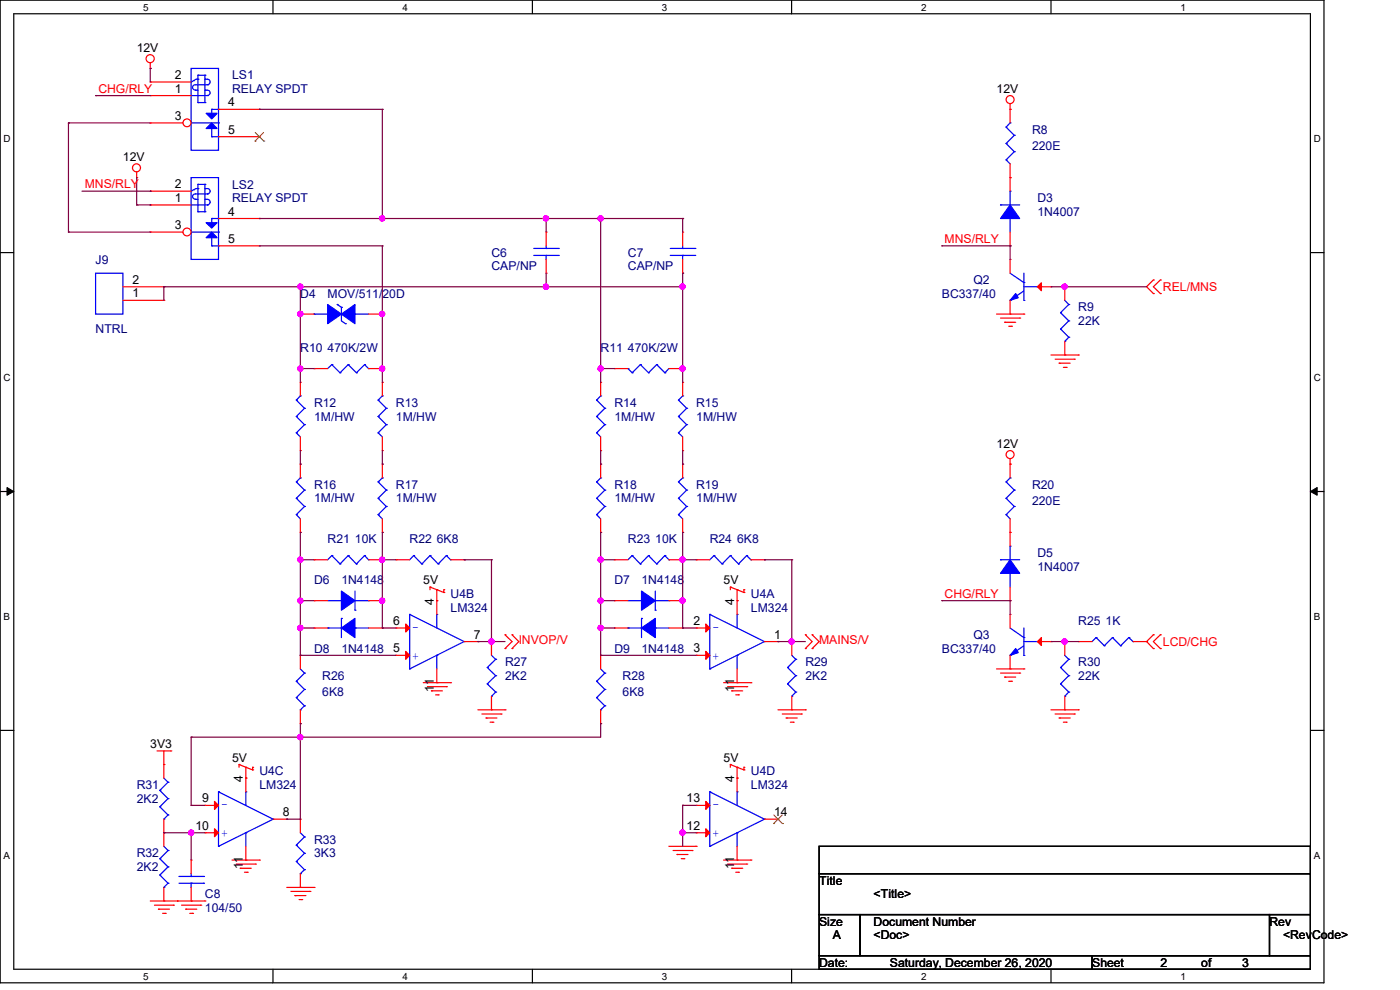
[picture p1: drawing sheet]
<svg xmlns="http://www.w3.org/2000/svg" width="297mm" height="210mm" viewBox="0 0 297 210" stroke-linecap="round" stroke-linejoin="round" font-family="sans-serif">
<path d="M0 0h280.9v208.5h-280.9zM2.9 2.9h275.1v202.7h-275.1z" fill="none" stroke="#000" stroke-width=".25"/>
<g fill="#fff">
<path d="M30.4 .3h1.1v2.4h-1.1z"/>
<path d="M30.4 205.9h1.1v2.3h-1.1z"/>
</g>
<path d="M57.9 0v2.9M57.9 205.6v2.9" fill="none" stroke="#000" stroke-width=".25"/>
<g fill="#fff">
<path d="M85.4 .3h1.1v2.4h-1.1z"/>
<path d="M85.4 205.9h1.1v2.3h-1.1z"/>
</g>
<path d="M112.9 0v2.9M112.9 205.6v2.9" fill="none" stroke="#000" stroke-width=".25"/>
<g fill="#fff">
<path d="M140.4 .3h1.2v2.4h-1.2z"/>
<path d="M140.4 205.9h1.2v2.3h-1.2z"/>
</g>
<path d="M167.9 0v2.9M167.9 205.6v2.9" fill="none" stroke="#000" stroke-width=".25"/>
<g fill="#fff">
<path d="M195.4 .3h1.2v2.4h-1.2z"/>
<path d="M195.4 205.9h1.2v2.3h-1.2z"/>
</g>
<path d="M223 0v2.9M223 205.6v2.9" fill="none" stroke="#000" stroke-width=".25"/>
<g fill="#fff">
<path d="M250.4 .3h1.2v2.4h-1.2z"/>
<path d="M250.4 205.9h1.2v2.3h-1.2z"/>
<path d="M.8 28.2h1.4v2.4h-1.4z"/>
<path d="M278.7 28.2h1.5v2.4h-1.5z"/>
<path d="M.8 78.9h1.4v2.3h-1.4z"/>
<path d="M278.7 78.9h1.5v2.3h-1.5z"/>
</g>
<path d="M0 53.6h2.9M278 53.6h2.9" fill="none" stroke="#000" stroke-width=".25"/>
<g fill="#fff">
<path d="M.8 129.6h1.3v2.3h-1.3z"/>
<path d="M278.7 129.6h1.4v2.3h-1.4z"/>
</g>
<path d="M0 104.3h2.9M278 104.3h2.9" fill="none" stroke="#000" stroke-width=".25"/>
<path d="M1.5 103.4l1.4 .9-1.4 .8zM278 104.3l1.4-.9v1.7z" fill="#000" stroke="#000" stroke-width=".21"/>
<g fill="#fff">
<path d="M.8 180.3h1.3v2.3h-1.3z"/>
<path d="M278.7 180.3h1.4v2.3h-1.4z"/>
</g>
<path d="M0 154.9h2.9M278 154.9h2.9M173.8 179.5h104.2v5.8h-104.2zM173.8 185.3h104.2v8.7h-104.2zM173.8 194h8.7v8.7h-8.7zM182.5 194h86.8v8.7h-86.8zM269.3 194h8.7v8.7h-8.7zM173.8 202.7h57.9v2.9h-57.9zM231.7 202.7h46.3v2.9h-46.3z" fill="none" stroke="#000" stroke-width=".25"/>
<g fill="none" stroke="#f00" stroke-width=".25">
<path d="M31.9 14.5h.1M31.9 13.3v1.2M29 37.7h.1M29 36.5v1.2M214.3 23.2h.1M214.3 37.7h.1M214.3 22v4.1M214.3 34.8v5.8M144.8 49.2h.1M144.8 58h.1M144.8 49.2v3M144.8 55v3"/>
<path d="M214.3 52.2h.1M214.3 55h.1M214.3 49.2v3M214.3 55v3M244.7 59.4h.1M244.7 59.4l-1.5 1.4 1.5 1.5M246.2 59.4h.1M246.2 59.4l-1.5 1.4 1.5 1.5M26.1 63.7h8.7M26.1 60.8h8.7M34.8 63.7h.1M34.8 60.8h.1"/>
<path d="M63.7 66.6h.1M63.7 66.6h2.9M66.6 78.2h.1M66.6 78.2h2.9M78.2 66.6h2.9M78.2 78.2h2.9M81.1 78.2h.1M81.1 66.6h.1M130.3 78.2h.1M130.3 78.2h2.9M141.9 78.2h2.9M144.8 78.2h.1"/>
<path d="M211.4 66.6h5.8M212.3 67.5h4M213.1 68.4h.1M213.1 68.4h2.4M214 69.2h.6M214.3 66.6h.1M214.3 63.7v2.9M214.6 69.2h.1M216.3 67.5h.1M217.2 66.6h.1M220.1 60.8h2.9M223 60.8h.1"/>
<path d="M223 75.3h5.8M223.9 76.2h4M224.7 77h.1M224.7 77h2.3M225.6 77.9h.6M225.9 60.8h.1M225.9 75.3h.1M225.9 60.8v2.9M225.9 72.4v2.9M226.2 77.9h.1M227.9 76.2h.1M228.8 75.3h.1"/>
<path d="M244.7 62.3h.1M246.2 62.3h.1M63.7 98.5h.1M63.7 95.6h.1M63.7 81.1h.1M63.7 81.1v2.9M63.7 92.7v2.9M63.7 98.5v2.9M81.1 98.5h.1M81.1 98.5v2.9M127.4 95.6h.1M127.4 81.1h.1"/>
<path d="M127.4 81.1v2.9M127.4 92.7v2.9M144.8 98.5h.1M144.8 95.6h.1M144.8 81.1h.1M144.8 81.1v2.9M144.8 92.7v2.9M144.8 98.5v2.9M214.3 98.5h.1M214.3 97.3v4.1M63.7 112.9h.1M63.7 110.1v2.8"/>
<path d="M81.1 112.9h.1M81.1 110.1v2.8M130.3 118.7h.1M130.3 118.7h2.9M141.9 118.7h2.9M144.8 118.7h.1M144.8 112.9h.1M144.8 110.1v2.8M147.7 118.7h.1M147.7 118.7h2.9M159.3 118.7h2.9M162.2 118.7h.1"/>
<path d="M214.3 112.9h.1M214.3 110.1v2.8M66.6 127.4h.1M66.6 127.4h2.9M78.2 127.4h2.9M81.1 127.4h.1M84 139h.1M84 133.2h.1M84 133.2h2.9M84 139h2.9M91.2 124.5h.1M91.2 124.5v.6"/>
<path d="M91.2 124.5l1.5 .6M92.7 125.1h.1M92.7 127.4h.1M92.7 125.1l1.4 .6M92.7 125.1v5.2M94.1 125.7h.1M94.1 125.1h.1M94.1 125.1v.6M98.5 136.1h2.9M101.4 136.1h.1M107.1 137.6h.1M107.1 134.7h.1"/>
<path d="M107.1 134.7l1.5 1.4-1.5 1.5M108.6 137.6h.1M108.6 134.7h.1M108.6 134.7l1.5 1.4-1.5 1.5M127.4 139h.1M127.4 139v2.9M130.3 133.2h.1M130.3 127.4h.1M130.3 127.4h2.9M130.3 133.2h2.9M141.9 127.4h2.9M141.9 133.2h2.9"/>
<path d="M144.8 133.2h.1M144.8 127.4h.1M154.9 124.5h.1M154.9 124.5v.6M154.9 124.5l1.5 .6M156.4 125.1h.1M156.4 127.4h.1M156.4 125.1l1.4 .6M156.4 125.1v2.3M157.8 125.7h.1M157.8 125.1h.1M157.8 125.1v.6"/>
<path d="M168 136.1h.1M168 136.1v2.9M170.9 137.6h.1M170.9 134.7h.1M170.9 134.7l1.4 1.4-1.4 1.5M172.3 137.6h.1M172.3 134.7h.1M172.3 134.7l1.5 1.4-1.5 1.5M214.3 130.3h.1M214.3 130.3v2.9M214.3 139v2.9M220.1 136.1h2.9"/>
<path d="M223 136.1h.1M225.9 136.1h.1M225.9 136.1v2.9M244.7 134.7h.1M244.7 137.6h.1M244.7 134.7l-1.5 1.4 1.5 1.5M246.2 137.6h.1M246.2 134.7h.1M246.2 134.7l-1.5 1.4 1.5 1.5M33.3 159.3h2.9M34.8 159.3v5.8M36.2 159.3h.1"/>
<path d="M89.8 144.8h5.8M90.7 145.7h4M91.5 146.6h.1M91.5 146.6h2.4M92.4 147.4h.6M92.7 144.8h.1M92.7 141.9v2.9M93 147.4h.1M94.7 145.7h.1M95.6 144.8h.1M101.4 150.6h5.7M102.2 151.5h4.1"/>
<path d="M103.1 152.3h.1M103.1 152.3h2.3M104 153.2h.6M104.6 153.2h.1M106.3 151.5h.1M107.1 150.6h.1M127.4 153.5h.1M127.4 150.6v2.9M153.5 144.8h5.8M154.3 145.7h4.1M155.2 146.6h.1M155.2 146.6h2.4"/>
<path d="M156.1 147.4h.6M156.7 147.4h.1M158.4 145.7h.1M159.3 144.8h.1M165.1 150.6h5.8M165.9 151.5h4.1M166.8 152.3h.1M166.8 152.3h2.3M167.7 153.2h.6M168 150.6h.1M168 147.7v2.9M168.3 153.2h.1"/>
<path d="M170 151.5h.1M170.9 150.6h.1M211.4 141.9h5.8M212.3 142.8h4M213.1 143.6h.1M213.1 143.6h2.4M214 144.5h.6M214.3 141.9h.1M214.6 144.5h.1M216.3 142.8h.1M217.2 141.9h.1M223 150.6h5.8"/>
<path d="M223.9 151.5h4M224.7 152.3h.1M224.7 152.3h2.3M225.6 153.2h.6M225.9 150.6h.1M225.9 147.7v2.9M226.2 153.2h.1M227.9 151.5h.1M228.8 150.6h.1M34.8 162.2h.1M34.8 176.7h.1M34.8 173.8v5.7"/>
<path d="M43.5 176.7h.1M43.5 170.9h.1M43.5 176.7h2.9M43.5 170.9h2.9M50.7 162.2h.1M50.7 162.2v.6M50.7 162.2l1.5 .6M52.2 162.8h.1M52.2 165.1h.1M52.2 162.8l1.4 .5M52.2 162.8v5.2M52.2 179.5v3"/>
<path d="M53.6 163.3h.1M53.6 162.8h.1M53.6 162.8v.5M58 173.8h2.8M60.8 173.8h.1M63.7 173.8h.1M63.7 173.8v2.9M141.9 179.5h5.8M147.7 179.5h.1M154.9 162.2h.1M154.9 162.2v.6M154.9 162.2l1.5 .6"/>
<path d="M156.4 162.8h.1M156.4 165.1h.1M156.4 162.8v2.3M156.4 162.8l1.4 .5M157.8 163.3h.1M157.8 162.8h.1M157.8 162.8v.5M31.9 191.1h11.6M32.8 192h4M33.6 192.9h.1M33.6 192.9h2.3M34.5 193.8h.6"/>
<path d="M34.8 191.1h.1M34.8 188.3v2.8M35.1 193.8h.1M36.8 192h.1M37.7 191.1h.1M38.5 192h4.1M39.4 192.9h.1M39.4 192.9h2.3M40.3 193.8h.6M40.9 193.8h.1M42.6 192h.1M43.5 191.1h.1"/>
<path d="M49.2 182.5h5.8M50.1 183.3h4.1M51 184.2h.1M51 184.2h2.3M51.9 185h.6M52.2 182.5h.1M52.5 185h.1M54.2 183.3h.1M55 182.5h.1M60.8 188.3h5.8M61.7 189.1h4M62.6 190h.1"/>
<path d="M62.6 190h2.3M63.5 190.8h.5M63.7 188.3h.1M63.7 185.3v3M64 190.8h.1M65.7 189.1h.1M66.6 188.3h.1M142.8 180.4h4M143.6 181.3h.1M143.6 181.3h2.4M144.5 182.2h.6M145.1 182.2h.1"/>
<path d="M146.8 180.4h.1M153.5 182.5h5.8M154.3 183.3h4.1M155.2 184.2h.1M155.2 184.2h2.4M156.1 185h.6M156.7 185h.1M158.4 183.3h.1M159.3 182.5h.1"/>
<circle cx="31.9" cy="12.5" r=".86"/>
<circle cx="29" cy="35.6" r=".85"/>
<circle cx="214.3" cy="21.1" r=".85"/>
<circle cx="214.3" cy="96.4" r=".85"/>
</g>
<g fill="none" stroke="#00f" stroke-width=".25">
<path d="M40.6 14.5h5.8v17.4h-5.8zM41 17.1l-.4 .3M41.4 19.1h.1M41.4 19.1h.6M42 16h.1M42 16.8h.1M42 16.8h-.5l-.3 .3M42 16v5.8M42 16h1.5M43.5 16h.1M43.5 19.1h.1M43.5 16.8h.1"/>
<path d="M43.5 19.1h.5a.55 .55 0 0 1 .6 .6 .55 .55 0 0 1-.6 .5M43.5 16.8h.5a.57 .57 0 0 1 .6 .6 .57 .57 0 0 1-.6 .5M43.5 16v5.8M44 18h.1M44 18h-2.6a.55 .55 0 0 0-.5 .5 .55 .55 0 0 0 .5 .6M40.6 26.1h5.8M40.6 20.3h3.4M42 21.8h.1M42 21.8h1.5M43.5 21.8h.1M44 20.3h.1M44.9 29h.1"/>
<path d="M44.9 23.2h.1M44.9 23.2v.8M44.9 27.3v1.7M44.9 29h1.5M44.9 23.2h1.5M46.4 26.1h.1M46.4 29h.1M46.4 23.2h.1M213.4 33.9h.1M213.4 30.4h.1M213.4 27h.1M213.4 33.9l.9 .9"/>
<path d="M213.4 30.4l1.8 1.8M213.4 27l1.8 1.7M214.3 26.1h.1M214.3 26.1l-.9 .9M215.2 32.2h.1M215.2 28.7h.1M215.2 32.2l-1.8 1.7M215.2 28.7l-1.8 1.7M20.3 58h5.8v8.6h-5.8zM142.2 54.2h5.2M142.2 52.7h5.2M144.8 52.7h.1"/>
<path d="M144.8 54.2h.1M144.8 52.2v.5M144.8 54.2v.8M147.4 54.2h.1M147.4 52.7h.1M212.3 43.5h.1M212.3 43.5h4M214.3 46.4h.1M214.3 40.6h.1M214.3 40.6v2.9M214.3 46.4v2.8M214.3 58l2.9 1.9"/>
<path d="M217.2 59.9h.1M217.2 58v5.7M66.6 66.6h.1M66.6 66.6h2.9M70.4 77.3h.1M70.4 77.3l-.9 .9M70.4 77.3l1.7 1.8M71.5 64.6h.1M71.5 64.6l.9 .6M72.1 79.1h.1M72.4 65.2h.1M72.4 65.2v2.9l.9 .6"/>
<path d="M73.3 68.7h.1M73.9 77.3h.1M73.9 77.3l-1.8 1.8M73.9 77.3l1.7 1.8M75.3 66.6h.1M75.3 66.6h2.9M75.6 79.1h.1M77.3 77.3h.1M77.3 77.3l-1.7 1.8M77.3 77.3l.9 .9M78.2 78.2h.1M133.2 78.2h.1"/>
<path d="M133.2 78.2l.9 .9M134.1 79.1h.1M135.8 77.3h.1M135.8 77.3l1.8 1.8M135.8 77.3l-1.7 1.8M137.6 79.1h.1M139.3 77.3h.1M139.3 77.3l1.8 1.8M139.3 77.3l-1.7 1.8M141.1 79.1h.1M141.9 78.2l-.8 .9M214.3 63.7h.1"/>
<path d="M217.2 63.7h.1M217.2 61.7l-2.9 2M217.2 60.8h2.9M220.1 60.8h.1M225 66.3h.1M225 69.8h.1M225 66.3l1.7 1.8M225 69.8l1.7 1.7M225.9 72.4h.1M225.9 63.7l.8 .9M226.7 64.6h.1M226.7 68.1h.1"/>
<path d="M226.7 71.5h.1M226.7 64.6l-1.7 1.7M226.7 68.1l-1.7 1.7M226.7 71.5l-.8 .9M62.9 91.8h.1M62.9 88.3h.1M62.9 84.9h.1M62.9 91.8l.8 .9M62.9 88.3l1.7 1.8M62.9 84.9l1.7 1.7M63.7 84h.1M63.7 84l-.8 .9"/>
<path d="M64.6 90.1h.1M64.6 86.6h.1M64.6 86.6l-1.7 1.7M64.6 90.1l-1.7 1.7M126.6 91.8h.1M126.6 88.3h.1M126.6 84.9h.1M126.6 91.8l.8 .9M126.6 88.3l1.7 1.8M126.6 84.9l1.7 1.7M127.4 84h.1M127.4 84l-.8 .9"/>
<path d="M128.3 90.1h.1M128.3 86.6h.1M128.3 90.1l-1.7 1.7M128.3 86.6l-1.7 1.7M143.9 91.8h.1M143.9 88.3h.1M143.9 84.9h.1M143.9 91.8l.9 .9M143.9 88.3l1.8 1.8M143.9 84.9l1.8 1.7M144.8 84h.1M144.8 84l-.9 .9"/>
<path d="M145.7 90.1h.1M145.7 86.6h.1M145.7 90.1l-1.8 1.7M145.7 86.6l-1.8 1.7M62.9 109.2h.1M62.9 105.7h.1M62.9 102.2h.1M62.9 109.2l.8 .9M62.9 105.7l1.7 1.7M62.9 102.2l1.7 1.8M63.7 101.4h.1M63.7 101.4l-.8 .8"/>
<path d="M64.6 107.4h.1M64.6 104h.1M64.6 107.4l-1.7 1.8M64.6 104l-1.7 1.7M80.2 109.2h.1M80.2 105.7h.1M80.2 102.2h.1M80.2 105.7l1.8 1.7M80.2 109.2l.9 .9M80.2 102.2l1.8 1.8M81.1 101.4h.1M81.1 101.4l-.9 .8"/>
<path d="M82 107.4h.1M82 104h.1M82 107.4l-1.8 1.8M82 104l-1.8 1.7M134.1 117.9h.1M134.1 117.9l-.9 .8M134.1 117.9l1.7 1.7M135.8 119.6h.1M137.6 117.9h.1M137.6 117.9l-1.8 1.7M137.6 117.9l1.7 1.7M139.3 119.6h.1"/>
<path d="M141.1 117.9h.1M141.1 117.9l-1.8 1.7M141.1 117.9l.8 .8M141.9 118.7h.1M143.9 109.2h.1M143.9 105.7h.1M143.9 102.2h.1M143.9 109.2l.9 .9M143.9 105.7l1.8 1.7M143.9 102.2l1.8 1.8M144.8 101.4h.1M144.8 101.4l-.9 .8"/>
<path d="M145.7 107.4h.1M145.7 104h.1M145.7 107.4l-1.8 1.8M145.7 104l-1.8 1.7M151.5 117.9h.1M151.5 117.9l-.9 .8M151.5 117.9l1.7 1.7M153.2 119.6h.1M154.9 117.9h.1M154.9 117.9l-1.7 1.7M154.9 117.9l1.8 1.7M156.7 119.6h.1"/>
<path d="M158.4 117.9h.1M158.4 117.9l-1.7 1.7M158.4 117.9l.9 .8M159.3 118.7h.1M213.4 109.2h.1M213.4 105.7h.1M213.4 102.2h.1M213.4 109.2l.9 .9M213.4 105.7l1.8 1.7M213.4 102.2l1.8 1.8M214.3 101.4h.1M214.3 101.4l-.9 .8"/>
<path d="M215.2 107.4h.1M215.2 104h.1M215.2 107.4l-1.8 1.8M215.2 104l-1.8 1.7M69.5 127.4h2.9M72.4 127.4h.1M75.3 129.5h.1M75.3 125.4v4.1M75.3 127.4h2.9M78.2 127.4h.1M86.9 130.3h.1M86.9 130.3l11.6 5.8"/>
<path d="M86.9 130.3v11.6M92.7 130.3h.1M92.7 139h.1M92.7 130.3v2.9M92.7 139v2.9M98.5 136.1h.1M98.5 136.1l-11.6 5.8M133.2 133.2h.1M133.2 127.4h2.9M133.2 133.2h2.9M136.1 131.2h.1M136.1 127.4h.1"/>
<path d="M136.1 131.2v4.1M139 133.2h.1M139 129.5h.1M139 127.4h2.9M139 133.2h2.9M139 125.4v4.1M141.9 127.4h.1M168 139l.8 .9M168.8 139.9h.1M168.8 139.9l-1.7 1.7M214.3 139h.1M214.3 133.2l2.9 2.1"/>
<path d="M217.2 135.3h.1M217.2 139h.1M217.2 137l-2.9 2M217.2 133.2v5.8M217.2 136.1h2.9M220.1 136.1h.1M225.9 139l.8 .9M226.7 139.9h.1M226.7 139.9l-1.7 1.7M86.9 141.9h.1M126.6 144.5h.1M126.6 148h.1"/>
<path d="M126.6 144.5l1.7 1.8M126.6 148l1.7 1.7M127.4 150.6h.1M127.4 141.9l.9 .9M128.3 142.8h.1M128.3 146.3h.1M128.3 149.7h.1M128.3 142.8l-1.7 1.7M128.3 146.3l-1.7 1.7M128.3 149.7l-.9 .9M167.1 141.6h.1M167.1 145.1h.1"/>
<path d="M167.1 141.6l1.7 1.7M167.1 145.1l1.7 1.7M168 147.7h.1M168.8 143.3h.1M168.8 146.8h.1M168.8 143.3l-1.7 1.8M168.8 146.8l-.8 .9M225 141.6h.1M225 145.1h.1M225 141.6l1.7 1.7M225 145.1l1.7 1.7M225.9 147.7h.1"/>
<path d="M226.7 143.3h.1M226.7 146.8h.1M226.7 143.3l-1.7 1.8M226.7 146.8l-.8 .9M33.9 167.7h.1M33.9 171.2h.1M33.9 167.7l1.7 1.7M33.9 171.2l1.7 1.7M34.8 173.8h.1M34.8 179.5l.8 .9M34.8 165.1l.8 .8M35.6 165.9h.1"/>
<path d="M35.6 169.4h.1M35.6 172.9h.1M35.6 165.9l-1.7 1.8M35.6 169.4l-1.7 1.8M35.6 172.9l-.8 .9M46.4 168h.1M46.4 179.5h.1M46.4 168l11.6 5.8M46.4 168v11.5M52.2 168h.1M52.2 176.7h.1M52.2 168v2.9"/>
<path d="M52.2 176.7v2.8M58 173.8h.1M58 173.8l-11.6 5.7M62.9 179.3h.1M62.9 179.3l1.7 1.7M63.7 176.7l.9 .8M64.6 177.5h.1M64.6 177.5l-1.7 1.8M33.9 182.2h.1M33.9 185.6h.1M33.9 182.2l1.7 1.7M33.9 185.6l1.7 1.8"/>
<path d="M34.8 188.3h.1M35.6 180.4h.1M35.6 183.9h.1M35.6 187.4h.1M35.6 180.4l-1.7 1.8M35.6 183.9l-1.7 1.7M35.6 187.4l-.8 .9M62.9 182.8h.1M62.9 182.8l1.7 1.7M63.7 185.3h.1M64.6 181h.1M64.6 184.5h.1"/>
<path d="M64.6 181l-1.7 1.8M64.6 184.5l-.9 .8"/>
</g>
<g fill="#00f" stroke="#00f" stroke-width=".25">
<path d="M215.5 137.6l.5 .8-1.7 .6z"/>
<path d="M215.5 62.3l.5 .9-1.7 .5z"/>
<path d="M43.7 24h2.4l-1.2 1.2z"/>
<path d="M44.9 26.1l1.2 1.2h-2.4z"/>
<path d="M72.4 125.4l2.9 2-2.9 2.1z" fill-rule="evenodd"/>
<path d="M214.3 43.5l2 2.9h-4z" fill-rule="evenodd"/>
<path d="M72.4 66.6l2.9-2v4.1z" fill-rule="evenodd"/>
<path d="M69.5 64.6l2.9 2-2.9 2.1z" fill-rule="evenodd"/>
<path d="M136.1 133.2l2.9-2v4.1z" fill-rule="evenodd"/>
<path d="M136.1 125.4l2.9 2-2.9 2.1z" fill-rule="evenodd"/>
</g>
<g fill="#f00" stroke="#f00" stroke-width=".25">
<path d="M45.5 175.8l.9 .9-.9 .8z"/>
<path d="M45.5 170l.9 .9-.9 .8z"/>
<path d="M220.9 135.3v1.6l-.8-.8z"/>
<path d="M86.1 138.2l.8 .8-.8 .9z"/>
<path d="M86.1 132.4l.8 .8-.8 .9z"/>
<path d="M220.9 60v1.7l-.8-.9z"/>
</g>
<circle cx="39.7" cy="26.1" r=".84" fill="#fff" stroke="#f00" stroke-width=".25"/>
<g fill="none" stroke="#f00" stroke-width=".25">
<path d="M31.9 17.4h.1M31.9 17.4h8.7M31.9 26.1h.1M31.9 20.3h.1M31.9 26.1h6.9M31.9 20.3h8.7M46.4 29h8.6M46.4 23.2h8.6M55 29h.1M55 23.2h.1M115.9 49.2h.1M115.9 58h.1"/>
<path d="M115.9 49.2v3M115.9 55v3M81.1 95.6h.1M81.1 81.1h.1M81.1 81.1v2.9M81.1 92.7v2.9M127.4 98.5h.1M127.4 98.5v2.9M66.6 118.7h.1M66.6 118.7h2.9M78.2 118.7h2.9M81.1 118.7h.1"/>
<path d="M84 118.7h.1M84 118.7h2.9M95.6 118.7h2.9M98.5 118.7h.1M127.4 112.9h.1M127.4 110.1v2.8M214.3 112.9h.1M214.3 112.9v3M63.7 139h.1M63.7 139v2.9M66.6 133.2h.1M66.6 133.2h2.9"/>
<path d="M78.2 133.2h2.9M81.1 133.2h.1M104.3 136.1h.1M104.3 136.1v2.9M147.7 139h.1M147.7 133.2h.1M147.7 133.2h2.9M147.7 139h2.9M156.4 127.4h.1M156.4 127.4v2.9M162.2 136.1h2.9M165.1 136.1h.1"/>
<path d="M214.3 127.4h.1M214.3 124.5v2.9M228.8 136.1h.1M228.8 136.1h2.9M240.4 136.1h2.8M243.2 136.1h.1M63.7 153.5h.1M63.7 150.6v2.9M104.3 150.6h.1M104.3 147.7v2.9M156.4 144.8h.1M156.4 141.9v2.9"/>
<path d="M147.7 176.7h.1M147.7 170.9h.1M147.7 176.7h2.9M147.7 170.9h2.9M156.4 165.1h.1M156.4 165.1v2.9M156.4 179.5v3M162.2 173.8h2.9M165.1 173.8h.1M40.6 182.5h.1M40.6 191.1h.1M40.6 182.5v2.8"/>
<path d="M40.6 188.3v2.8M156.4 182.5h.1"/>
</g>
<path d="M54.1 29.9h.1M54.1 28.1l1.9 1.8M55.9 28.1l-1.8 1.8M56 29.9h.1M164.1 174.7h.1M164.2 172.9l1.8 1.8M165.9 172.9l-1.8 1.8M166 174.7h.1" fill="none" stroke="#804000" stroke-width=".21"/>
<g fill="none" stroke="#00f" stroke-width=".25">
<path d="M40.6 37.7h5.8v17.3h-5.8zM42 39.1h.1M42 39.1v5.8M42 39.1h1.5M43.5 39.1h.1M43.5 39.1v5.8M40.6 49.2h5.8M40.6 43.5h3.4M41 40.2l-.4 .3M41.4 42.3h.1M41.4 42.3h.6M42 44.9h.1"/>
<path d="M42 40h.1M42 40h-.5l-.3 .3M42 44.9h1.5M43.5 44.9h.1M43.5 42.3h.1M43.5 40h.1M43.5 42.3h.5a.57 .57 0 0 1 .6 .6 .57 .57 0 0 1-.6 .5M43.5 40h.5a.55 .55 0 0 1 .6 .6 .55 .55 0 0 1-.6 .5M44 43.5h.1M44 41.1h.1M44 41.1l-2.6 .1a.55 .55 0 0 0-.5 .5 .55 .55 0 0 0 .5 .5M44.9 52.2h.1"/>
<path d="M44.9 46.4h.1M44.9 46.4v.8M44.9 50.4v1.8M44.9 52.2h1.5M44.9 46.4h1.5M46.4 49.2h.1M46.4 52.2h.1M46.4 46.4h.1M113.2 54.2h5.2M113.2 52.7h5.2M115.9 52.7h.1M115.9 54.2h.1"/>
<path d="M115.9 52.2v.5M115.9 54.2v.8M118.4 54.2h.1M118.4 52.7h.1M80.2 91.8h.1M80.2 88.3h.1M80.2 84.9h.1M80.2 91.8l.9 .9M80.2 88.3l1.8 1.8M80.2 84.9l1.8 1.7M81.1 84h.1M81.1 84l-.9 .9"/>
<path d="M82 90.1h.1M82 86.6h.1M82 90.1l-1.8 1.7M82 86.6l-1.8 1.7M70.4 117.9h.1M70.4 117.9l-.9 .8M70.4 117.9l1.7 1.7M72.1 119.6h.1M73.9 117.9h.1M73.9 117.9l-1.8 1.7M73.9 117.9l1.7 1.7M75.6 119.6h.1"/>
<path d="M77.3 117.9h.1M77.3 117.9l-1.7 1.7M77.3 117.9l.9 .8M78.2 118.7h.1M87.8 117.9h.1M87.8 117.9l-.9 .8M87.8 117.9l1.7 1.7M89.5 119.6h.1M91.2 117.9h.1M91.2 117.9l-1.7 1.7M91.2 117.9l1.8 1.7M93 119.6h.1"/>
<path d="M94.7 117.9h.1M94.7 117.9l-1.7 1.7M94.7 117.9l.9 .8M95.6 118.7h.1M126.6 109.2h.1M126.6 105.7h.1M126.6 102.2h.1M126.6 109.2l.8 .9M126.6 105.7l1.7 1.7M126.6 102.2l1.7 1.8M127.4 101.4h.1M127.4 101.4l-.8 .8"/>
<path d="M128.3 107.4h.1M128.3 104h.1M128.3 107.4l-1.7 1.8M128.3 104l-1.7 1.7M212.3 118.7h.1M212.3 118.7h4M214.3 115.9h.1M214.3 115.9v2.8M69.5 133.2h.1M69.5 133.2h2.9M72.4 131.2h.1M72.4 131.2v4.1"/>
<path d="M75.3 133.2h.1M75.3 133.2h2.9M104.3 139l.9 .9M105.2 139.9h.1M105.2 139.9l-1.8 1.7M150.6 130.3h.1M150.6 130.3l11.6 5.8M150.6 130.3v11.6M156.4 130.3h.1M156.4 139h.1M156.4 130.3v2.9M156.4 139v2.9"/>
<path d="M162.2 136.1h.1M162.2 136.1l-11.6 5.8M214.3 121.6h.1M214.3 121.6v2.9M232.5 135.3h.1M232.5 135.3l-.8 .8M232.5 135.3l1.8 1.7M234.3 137h.1M236 135.3h.1M236 135.3l-1.7 1.7M236 135.3l1.7 1.7M237.7 137h.1"/>
<path d="M239.5 135.3h.1M239.5 135.3l-1.8 1.7M239.5 135.3l.9 .8M240.4 136.1h.1M62.9 144.5h.1M62.9 148h.1M62.9 144.5l1.7 1.8M62.9 148l1.7 1.7M63.7 150.6h.1M63.7 141.9l.9 .9M64.6 142.8h.1M64.6 146.3h.1"/>
<path d="M64.6 149.7h.1M64.6 142.8l-1.7 1.7M64.6 146.3l-1.7 1.7M64.6 149.7l-.9 .9M103.4 141.6h.1M103.4 145.1h.1M103.4 141.6l1.8 1.7M103.4 145.1l1.8 1.7M104.3 147.7h.1M105.2 143.3h.1M105.2 146.8h.1M105.2 143.3l-1.8 1.8"/>
<path d="M105.2 146.8l-.9 .9M150.6 141.9h.1M150.6 168h.1M150.6 179.5h.1M150.6 168v11.5M150.6 168l11.6 5.8M156.4 168h.1M156.4 176.7h.1M156.4 168v2.9M156.4 176.7v2.8M162.2 173.8h.1M162.2 173.8l-11.6 5.7"/>
<path d="M38 187.4h5.2M38 185.9h5.2M40.6 185.9h.1M40.6 187.4h.1M40.6 185.3v.6M40.6 187.4v.9M43.2 187.4h.1M43.2 185.9h.1"/>
</g>
<g fill="#00f" stroke="#00f" stroke-width=".25">
<path d="M43.7 47.2h2.4l-1.2 1.2z"/>
<path d="M44.9 49.2l1.2 1.2h-2.4z"/>
<path d="M214.3 118.7l2 2.9h-4z" fill-rule="evenodd"/>
<path d="M72.4 133.2l2.9-2v4.1z" fill-rule="evenodd"/>
</g>
<g fill="#f00" stroke="#f00" stroke-width=".25">
<path d="M149.7 138.2l.9 .8-.9 .9z"/>
<path d="M149.7 132.4l.9 .8-.9 .9z"/>
<path d="M149.7 175.8l.9 .9-.9 .8z"/>
<path d="M149.7 170l.9 .9-.9 .8z"/>
</g>
<circle cx="39.7" cy="49.2" r=".84" fill="#fff" stroke="#f00" stroke-width=".25"/>
<path d="M31.9 49.2h.1M31.9 43.5h.1M31.9 40.6h.1M31.9 49.2h6.9M31.9 43.5h8.7M31.9 40.6h8.7M46.4 52.2h8.6M46.4 46.4h8.6M55 52.2h.1M55 46.4h.1" fill="none" stroke="#f00" stroke-width=".25"/>
<g fill="none" stroke="#800040" stroke-width=".25">
<path d="M31.9 14.5h.1M31.9 14.5v2.9M14.5 26.1h.1M14.5 26.1v23.1M14.5 26.1h17.4M20.3 20.3h.1M20.3 20.3h11.6M29 37.7v5.8M55 23.2h.1M55 23.2h26.1M81.1 23.2h.1M81.1 23.2v23.2"/>
<path d="M14.5 49.2h.1M14.5 49.2h17.4M17.4 40.6h14.5M29 43.5h.1M29 43.5h2.9M31.9 43.5h.1M31.9 40.6h.1M55 46.4h.1M55 46.4h89.8M55 52.2h26.1M81.1 52.2h.1M81.1 52.2v28.9"/>
<path d="M115.9 46.4h.1M115.9 46.4v2.8M115.9 58v2.8M127.4 46.4h.1M127.4 46.4v34.7M144.8 46.4h.1M144.8 58h.1M144.8 46.4v2.8M144.8 58v23.1M199.8 52.2h.1M199.8 52.2h14.5M214.3 52.2h.1"/>
<path d="M214.3 52.2v2.8M34.8 60.8h.1M34.8 60.8v2.9M34.8 60.8h110M63.7 78.2h.1M63.7 66.6h.1M63.7 60.8h.1M63.7 60.8v20.3M63.7 78.2h2.9M81.1 66.6h.1M81.1 78.2h.1M115.9 60.8h.1"/>
<path d="M127.4 78.2h.1M127.4 78.2h2.9M144.8 78.2h.1M144.8 60.8h.1M223 60.8h20.2M225.9 60.8h.1M63.7 98.5h.1M63.7 95.6v2.9M81.1 98.5h.1M81.1 95.6v2.9M127.4 98.5h.1M127.4 95.6v2.9"/>
<path d="M144.8 98.5h.1M144.8 95.6v2.9M63.7 112.9h.1M63.7 118.7h.1M63.7 112.9v26.1M63.7 118.7h2.9M81.1 118.7h.1M81.1 112.9h.1M81.1 112.9v20.3M81.1 118.7h2.9M98.5 118.7h.1M98.5 118.7h5.8"/>
<path d="M104.3 118.7h.1M104.3 118.7v17.4M127.4 112.9h.1M127.4 118.7h.1M127.4 118.7h2.9M127.4 112.9v26.1M144.8 118.7h.1M144.8 112.9h.1M144.8 112.9v20.3M144.8 118.7h2.9M162.2 118.7h.1M162.2 118.7h5.8"/>
<path d="M168 118.7h.1M168 118.7v17.4M63.7 139h.1M63.7 133.2h.1M63.7 127.4h.1M63.7 133.2h2.9M63.7 139h20.3M63.7 127.4h2.9M81.1 127.4h.1M81.1 133.2h.1M81.1 133.2h2.9M101.4 136.1h.1"/>
<path d="M101.4 136.1h5.7M104.3 136.1h.1M127.4 139h.1M127.4 133.2h.1M127.4 127.4h.1M127.4 133.2h2.9M127.4 139h20.3M127.4 127.4h2.9M144.8 133.2h.1M144.8 127.4h.1M144.8 133.2h2.9M165.1 136.1h.1"/>
<path d="M165.1 136.1h5.8M168 136.1h.1M199.8 127.4h.1M199.8 127.4h14.5M214.3 127.4h.1M214.3 127.4v2.9M223 136.1h5.8M225.9 136.1h.1M40.6 156.4h.1M40.6 156.4v14.5M63.7 156.4h.1M63.7 153.5h.1"/>
<path d="M63.7 153.5v20.3h-2.9M127.4 153.5h.1M127.4 153.5v2.9h-86.8M34.8 176.7h.1M34.8 176.7h8.7M40.6 170.9h.1M40.6 176.7h.1M40.6 176.7v5.8M40.6 170.9h2.9M60.8 173.8h.1M144.8 170.9h.1M144.8 176.7h.1"/>
<path d="M144.8 170.9v8.6M144.8 170.9h2.9M144.8 176.7h2.9"/>
</g>
<g fill="#f0f" stroke="#f0f" stroke-width=".25">
<circle cx="63.7" cy="78.2" r=".55"/>
<circle cx="81.1" cy="127.4" r=".55"/>
<circle cx="167.9" cy="136.1" r=".55"/>
<circle cx="104.3" cy="136.1" r=".56"/>
<circle cx="63.7" cy="156.4" r=".55"/>
<circle cx="63.7" cy="118.7" r=".55"/>
<circle cx="81.1" cy="118.7" r=".55"/>
<circle cx="63.7" cy="133.2" r=".55"/>
<circle cx="63.7" cy="127.4" r=".55"/>
<circle cx="127.4" cy="133.2" r=".55"/>
<circle cx="127.4" cy="127.4" r=".55"/>
<circle cx="81.1" cy="78.2" r=".55"/>
<circle cx="144.8" cy="127.4" r=".55"/>
<circle cx="144.8" cy="118.7" r=".55"/>
<circle cx="127.4" cy="118.7" r=".55"/>
<circle cx="40.6" cy="176.6" r=".55"/>
<circle cx="127.4" cy="46.3" r=".55"/>
<circle cx="81.1" cy="46.3" r=".55"/>
<circle cx="225.8" cy="136.1" r=".55"/>
<circle cx="144.8" cy="78.2" r=".55"/>
<circle cx="63.7" cy="66.6" r=".55"/>
<circle cx="81.1" cy="66.6" r=".55"/>
<circle cx="127.4" cy="78.2" r=".55"/>
<circle cx="115.8" cy="46.3" r=".55"/>
<circle cx="63.7" cy="60.8" r=".55"/>
<circle cx="144.8" cy="176.6" r=".55"/>
<circle cx="225.8" cy="60.8" r=".55"/>
<circle cx="115.8" cy="60.8" r=".55"/>
<circle cx="144.8" cy="60.8" r=".55"/>
</g>
<g font-size="2.6">
<text x="29" y="11">12V</text>
<text x="37.1" y="16.8">2</text>
<text x="37.1" y="19.6">1</text>
<text x="48.4" y="22.6">4</text>
<text x="211.4" y="19.7">12V</text>
<text x="37.1" y="25.4">3</text>
<text x="48.4" y="28.4">5</text>
<text x="26.1" y="34.2">12V</text>
<text x="37.1" y="39.9">2</text>
<text x="37.1" y="42.8">1</text>
<text x="48.4" y="45.7">4</text>
<text x="37.1" y="48.6">3</text>
<text x="48.4" y="51.5">5</text>
<text x="28.1" y="63.1">1</text>
<text x="28.1" y="60.2">2</text>
<text x="211.4" y="95">12V</text>
<text x="89.8" y="124">5V</text>
<text x="153.5" y="124">5V</text>
<text x="92" y="128.3" transform="rotate(-90 92 128.3)">4</text>
<text x="155.7" y="128.3" transform="rotate(-90 155.7 128.3)">4</text>
<text x="83.4" y="132.6">6</text>
<text x="100.5" y="135.5">7</text>
<text x="147.1" y="132.6">2</text>
<text x="164.2" y="135.5">1</text>
<text x="83.4" y="138.4">5</text>
<text x="147.1" y="138.4">3</text>
<text x="92" y="146.8" transform="rotate(-90 92 146.8)">11</text>
<text x="155.7" y="146.8" transform="rotate(-90 155.7 146.8)">11</text>
<text x="31.9" y="158.7">3V3</text>
<text x="49.2" y="161.6">5V</text>
<text x="153.5" y="161.6">5V</text>
<text x="51.5" y="165.9" transform="rotate(-90 51.5 165.9)">4</text>
<text x="155.7" y="165.9" transform="rotate(-90 155.7 165.9)">4</text>
<text x="42.9" y="170.2">9</text>
<text x="60" y="173.1">8</text>
<text x="145.7" y="170.2">13</text>
<text x="164.2" y="173.1">14</text>
<text x="41.4" y="176">10</text>
<text x="145.7" y="176">12</text>
<text x="51.5" y="184.4" transform="rotate(-90 51.5 184.4)">11</text>
<text x="155.7" y="184.4" transform="rotate(-90 155.7 184.4)">11</text>
<text x="173.8" y="187.7">Title</text>
<text x="185.3" y="190.6">&lt;Title&gt;</text>
<text x="173.8" y="196.3">Size</text>
<text x="185.3" y="196.3">Document Number</text>
<text x="269.3" y="196.3">Rev</text>
<text x="176.7" y="199.3">A</text>
<text x="185.3" y="199.3">&lt;Doc&gt;</text>
<text x="272.2" y="199.3">&lt;RevCode&gt;</text>
<text x="173.8" y="205.1">Date:</text>
<text x="188.8" y="205.1">Saturday, December 26, 2020</text>
<text x="231.7" y="205.1">Sheet</text>
<text x="246.2" y="205.1">2</text>
<text x="254.8" y="205.1">of</text>
<text x="263.5" y="205.1">3</text>
</g>
<g font-size="2.6" fill="#000080">
<text x="49.2" y="16.8">LS1</text>
<text x="49.2" y="19.7">RELAY SPDT</text>
<text x="218.9" y="28.4">R8</text>
<text x="218.9" y="31.9">220E</text>
<text x="49.2" y="40">LS2</text>
<text x="49.2" y="42.9">RELAY SPDT</text>
<text x="220.1" y="42.9">D3</text>
<text x="220.1" y="45.8">1N4007</text>
<text x="20.3" y="55.9">J9</text>
<text x="104.3" y="54.5">C6</text>
<text x="104.3" y="57.4">CAP/NP</text>
<text x="133.2" y="54.5">C7</text>
<text x="133.2" y="57.4">CAP/NP</text>
<text x="63.7" y="63.2">D4</text>
<text x="69.5" y="63.2">MOV/511/20D</text>
<text x="199.8" y="63.2">BC337/40</text>
<text x="206.5" y="60.3">Q2</text>
<text x="20.3" y="70.7">NTRL</text>
<text x="228.8" y="66">R9</text>
<text x="228.8" y="69">22K</text>
<text x="63.7" y="74.8">R10 470K/2W</text>
<text x="127.4" y="74.8">R11 470K/2W</text>
<text x="66.6" y="86.3">R12</text>
<text x="66.6" y="89.2">1M/HW</text>
<text x="84" y="86.3">R13</text>
<text x="84" y="89.2">1M/HW</text>
<text x="130.3" y="86.3">R14</text>
<text x="130.3" y="89.2">1M/HW</text>
<text x="147.7" y="86.3">R15</text>
<text x="147.7" y="89.2">1M/HW</text>
<text x="66.6" y="103.7">R16</text>
<text x="66.6" y="106.6">1M/HW</text>
<text x="84" y="103.7">R17</text>
<text x="84" y="106.6">1M/HW</text>
<text x="130.3" y="103.7">R18</text>
<text x="130.3" y="106.6">1M/HW</text>
<text x="147.7" y="103.7">R19</text>
<text x="147.7" y="106.6">1M/HW</text>
<text x="218.9" y="103.7">R20</text>
<text x="218.9" y="107.2">220E</text>
<text x="69.5" y="115.3">R21 10K</text>
<text x="86.9" y="115.3">R22 6K8</text>
<text x="133.2" y="115.3">R23 10K</text>
<text x="150.6" y="115.3">R24 6K8</text>
<text x="220.1" y="118.2">D5</text>
<text x="66.6" y="124">D6</text>
<text x="72.4" y="124">1N4148</text>
<text x="130.3" y="124">D7</text>
<text x="136.1" y="124">1N4148</text>
<text x="220.1" y="121.1">1N4007</text>
<text x="95.6" y="126.9">U4B</text>
<text x="95.6" y="129.8">LM324</text>
<text x="159.3" y="126.9">U4A</text>
<text x="159.3" y="129.8">LM324</text>
<text x="206.5" y="135.6">Q3</text>
<text x="228.8" y="132.7">R25 1K</text>
<text x="66.6" y="138.4">D8</text>
<text x="72.4" y="138.4">1N4148</text>
<text x="107.1" y="141.4">R27</text>
<text x="130.3" y="138.4">D9</text>
<text x="136.1" y="138.4">1N4148</text>
<text x="170.9" y="141.4">R29</text>
<text x="199.8" y="138.4">BC337/40</text>
<text x="228.8" y="141.4">R30</text>
<text x="68.4" y="144.2">R26</text>
<text x="68.4" y="147.7">6K8</text>
<text x="107.1" y="144.2">2K2</text>
<text x="132.1" y="144.2">R28</text>
<text x="132.1" y="147.7">6K8</text>
<text x="170.9" y="144.2">2K2</text>
<text x="228.8" y="144.2">22K</text>
<text x="29" y="167.4">R31</text>
<text x="55" y="164.5">U4C</text>
<text x="55" y="167.4">LM324</text>
<text x="159.3" y="164.5">U4D</text>
<text x="159.3" y="167.4">LM324</text>
<text x="29" y="170.3">2K2</text>
<text x="66.6" y="179">R33</text>
<text x="29" y="181.9">R32</text>
<text x="29" y="184.8">2K2</text>
<text x="66.6" y="181.9">3K3</text>
<text x="43.5" y="190.6">C8</text>
<text x="43.5" y="193.5">104/50</text>
</g>
<g font-size="2.6" fill="#f00">
<text x="20.9" y="19.7">CHG/RLY</text>
<text x="18" y="40">MNS/RLY</text>
<text x="200.4" y="51.6">MNS/RLY</text>
<text x="246.7" y="61.7">REL/MNS</text>
<text x="200.4" y="126.8">CHG/RLY</text>
<text x="110.1" y="136.7">INVOP/V</text>
<text x="173.8" y="136.7">MAINS/V</text>
<text x="246.7" y="137">LCD/CHG</text>
</g>
<g font-size="2.6" fill="#00f">
<text x="87.5" y="133.9">-</text>
<text x="151.2" y="133.9">-</text>
<text x="87.5" y="139.9">+</text>
<text x="151.2" y="139.9">+</text>
<text x="46.9" y="171.5">-</text>
<text x="151.2" y="171.5">-</text>
<text x="46.9" y="177.6">+</text>
<text x="151.2" y="177.6">+</text>
</g>
<g font-size="2.1">
<text x="30.4" y="2.2">5</text>
<text x="85.4" y="2.2">4</text>
<text x="140.4" y="2.2">3</text>
<text x="195.4" y="2.2">2</text>
<text x="250.4" y="2.2">1</text>
<text x=".8" y="30.1">D</text>
<text x="278.7" y="30.1">D</text>
<text x=".8" y="80.8">C</text>
<text x="278.7" y="80.8">C</text>
<text x=".8" y="131.5">B</text>
<text x="278.7" y="131.5">B</text>
<text x=".8" y="182.2">A</text>
<text x="278.7" y="182.2">A</text>
<text x="30.4" y="207.8">5</text>
<text x="85.4" y="207.8">4</text>
<text x="140.4" y="207.8">3</text>
<text x="195.4" y="207.8">2</text>
<text x="250.4" y="207.8">1</text>
</g>
</svg>
